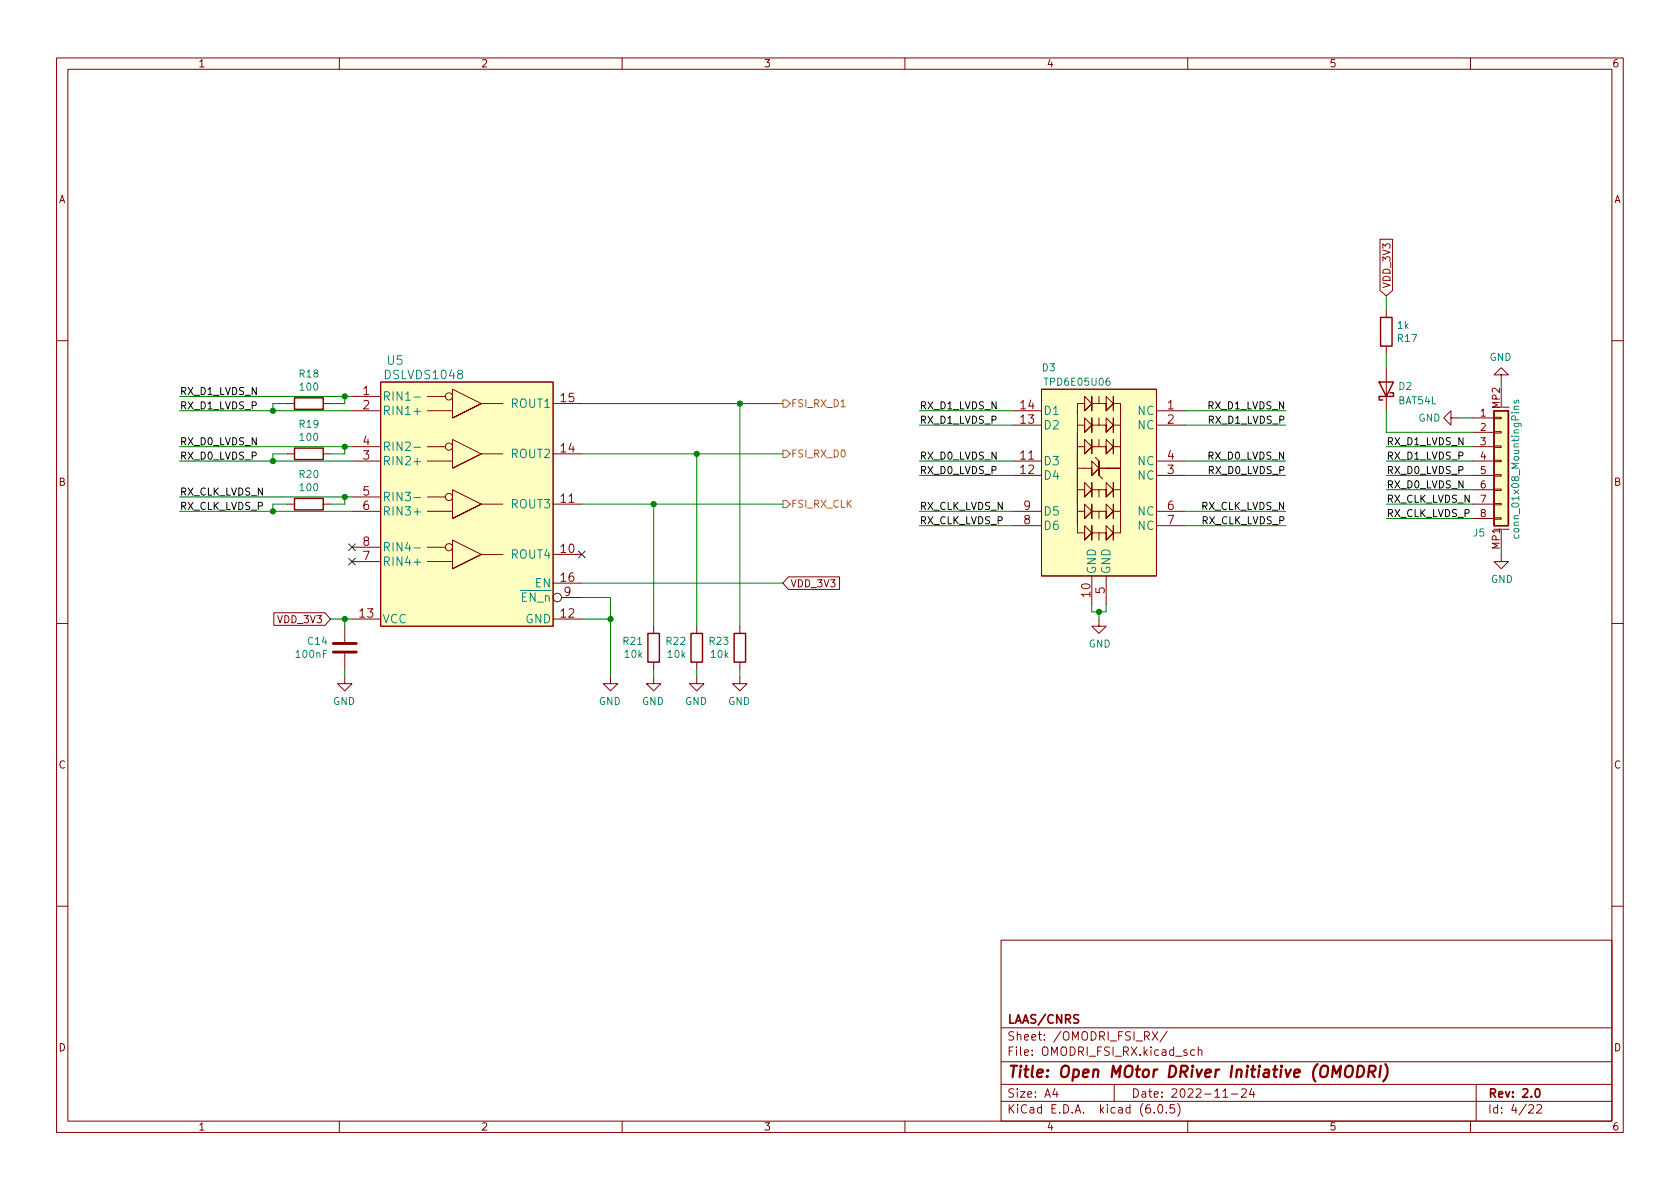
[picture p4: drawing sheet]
<svg xmlns="http://www.w3.org/2000/svg" width="297mm" height="210mm" viewBox="0 0 297 210" stroke-linecap="round" stroke-linejoin="round" font-family="sans-serif">
<g fill="none" stroke="#840000" stroke-width=".18">
<path d="M10 10.2h277v190.1h-277zM12 12.2h273v186.1h-273zM60 10.2v2M110 10.2v2M160 10.2v2M210 10.2v2M260 10.2v2M244 42.3h2.2v9.1l-1.1 .9-1.1-.9zM245.1 54.9v1.2M10 60.2h2M50.8 71.4h1.3M57.1 71.4h1.3"/>
<path d="M62.2 72.6h5.1M62.2 79h5.1M62.2 70.1h5.1M67.3 67.6h30.5v43.1h-30.5zM75.6 72.6h4.4M75.6 79h3.1M75.6 70.1h3.1M88.9 71.4h-3.8l-5.1 2.5 5.1-2.5-5.1-2.6v5.1M97.8 71.4h5.1M179.1 72.6h5M179.1 75.2h5M184.1 68.8h20.4v33h-20.4z"/>
<path d="M190.5 79h1.3v1.3l1.2-1.3-1.2 1.3v-2.6l1.2 1.3v1.3v-2.6v1.3h1.3M190.5 75.2h1.3v1.2l1.2-1.2-1.2 1.2v-2.5l1.2 1.3v1.2v-2.5v1.3h1.3M194.3 71.4h-1.3v-1.3v2.5v-1.2l-1.2-1.3v2.5l1.2-1.2-1.2 1.2v-1.2h-1.3v21.6M194.3 71.4h1.3v1.2l1.2-1.2-1.2 1.2v-2.5l1.2 1.3v1.2v-2.5v1.3h1.3v22.8h-1.3v-1.2v2.5v-1.3l-1.2-1.2v2.5l1.2-1.3-1.2 1.3v-1.3h-1.3M194.3 79h1.3v1.3l1.2-1.3-1.2 1.3v-2.6l1.2 1.3v1.3v-2.6v1.3h1.3M194.3 75.2h1.3v1.2l1.2-1.2-1.2 1.2v-2.5l1.2 1.3v1.2v-2.5v1.3h1.3M194.3 70.1v1.3M194.3 73.9v1.3M194.3 77.7v1.3M204.5 72.6h5M204.5 75.2h5M245.1 61.2v1.3"/>
<path d="M245.1 65v7.6M256.5 73.9v-1.3l-1.2 1.3 1.2 1.3v-1.3h1.3M260.3 79h3.9M260.3 73.9h3.9M260.3 76.4h3.9M264.2 78.9h1.2v.2h-1.2zM264.2 76.3h1.2v.3h-1.2zM264.2 73.8h1.2v.2h-1.2zM264.2 72h2.6M265.4 66.3h1.3l-1.3-1.3-1.2 1.3h1.2v1.3M265.4 68.8v3.1M285 60.2h2"/>
<path d="M50.8 80.3h1.3M50.8 89.1h1.3M57.1 80.3h1.3M57.1 89.1h1.3M62.2 99.3h5.1M62.2 90.4h5.1M62.2 81.5h5.1M62.2 96.8h5.1M62.2 87.9h5.1M75.6 99.3h4.4M75.6 90.4h4.4M75.6 81.5h4.4"/>
<path d="M75.6 96.8h3.1M75.6 87.9h3.1M88.9 98h-3.8l-5.1 2.6 5.1-2.6-5.1-2.5v5.1M88.9 89.1h-3.8l-5.1 2.6 5.1-2.6-5.1-2.5v5.1M88.9 80.3h-3.8l-5.1 2.5 5.1-2.5-5.1-2.6v5.1M97.8 80.3h5.1M97.8 98h5.1M97.8 89.1h5.1M179.1 90.4h5M179.1 81.5h5M179.1 84.1h5M179.1 93h5"/>
<path d="M190.5 90.4h1.3v1.3l1.2-1.3-1.2 1.3v-2.6l1.2 1.3v1.3v-2.6v1.3h1.3M190.5 86.6h1.3v1.3l1.2-1.3-1.2 1.3v-2.6l1.2 1.3v1.3v-2.6v1.3h1.3M193.7 80.9l.6 .6M194.3 82.8h3.8h-3.8v-1.3v2.6v-1.3l-1.3-1.3v2.6l1.3-1.3-1.3 1.3v-1.3h-2.5v11.4h1.3v1.3l1.2-1.3-1.2 1.3v-2.5l1.2 1.2v1.3v-2.5v1.2h1.3M194.3 90.4h1.3v1.3l1.2-1.3-1.2 1.3v-2.6l1.2 1.3v1.3v-2.6v1.3h1.3M194.3 86.6h1.3v1.3l1.2-1.3-1.2 1.3v-2.6l1.2 1.3v1.3v-2.6v1.3h1.3M194.3 84.1l.6 .6M194.3 86.6v1.3M194.3 90.4v1.3M194.3 94.2v1.3M204.5 90.4h5M204.5 81.5h5"/>
<path d="M204.5 84.1h5M204.5 93h5M260.3 81.5h3.9M260.3 89.1h3.9M260.3 84.1h3.9M260.3 86.6h3.9M260.3 91.7h3.9M264.2 91.6h1.2v.2h-1.2zM264.2 89h1.2v.3h-1.2zM264.2 86.5h1.2v.2h-1.2zM264.2 83.9h1.2v.3h-1.2zM264.2 81.4h1.2v.3h-1.2z"/>
<path d="M264.2 93.6h2.6M265.4 98v1.3h1.3l-1.3 1.3-1.2-1.3h1.2M265.4 93.7v3.1M10 110.2h2M48.4 108.4h9.1l.9 1.1-.9 1.1h-9.1zM61 119.6v1.3h-1.3l1.3 1.3 1.2-1.3h-1.2M61 110.7v2.8M61 115.6v2.8M62.2 109.5h5.1M97.8 109.5h5.1M97.8 103.1h5.1M99.3 105.7h3.6"/>
<path d="M107.9 119.6v1.3h-1.2l1.2 1.3 1.3-1.3h-1.3M115.6 119.6v1.3h-1.3l1.3 1.3 1.2-1.3h-1.2M115.6 110.7v1.3M115.6 117.1v1.3M123.2 119.6v1.3h-1.3l1.3 1.3 1.3-1.3h-1.3M123.2 110.7v1.3M123.2 117.1v1.3M130.8 119.6v1.3h-1.3l1.3 1.3 1.3-1.3h-1.3M130.8 110.7v1.3M130.8 117.1v1.3M139.4 102h9v2.2h-9l-1-1.1zM193 101.8v5.1"/>
<path d="M194.3 109.5v1.2h1.3l-1.3 1.3-1.3-1.3h1.3M195.6 101.8v5.1M285 110.2h2M10 160.2h2M177 166.3h108v32h-108zM285 160.2h2M60 198.3v2M110 198.3v2M160 198.3v2M177 194.8h108M177 191.8h108M177 187.8h108"/>
<path d="M177 181.8h108M186.5 192.5l-.4 1h1M186.9 193v1M197 191.8v3M203.7 182.4l1 1.5M204.1 196.7v.1M204.7 182.4l-1 1.5M204.9 195.4l.2-.1a.81 .81 0 0 1 .6 .7 .81 .81 0 0 1-.3 .8h-.2a.81 .81 0 0 1-.6-.6 .81 .81 0 0 1 .3-.8zM206.2 196.7v.1M206.4 182.4l-1.3 1.9M207.6 195.3h-.7v.7l.2-.1 .5 .1 .1 .2-.1 .5-.2 .1-.5-.1M208.2 195.1a1.72 1.72 0 0 1 0 2.3"/>
<path d="M210 198.3v2M211.2 185.7l-.4-.1-.3 .3v.4l.1 .3h.6M211.9 185.8l.2-.2 .3 .1 .1 .9M211.9 185.1v1.5M216.2 194h.9M217.7 193.5h1.2M219.5 192.7l.6-.2 .2 .2 .1 .3-1 1h1M221.3 192.5l-.4 1h1M221.6 193v1M260 198.3v2M261 191.8v6.5M270.3 195.5l.6-.2 .2 .2 .1 .3-1 1h1"/>
<path d="M271.7 195.5l.6-.2 .2 .2 .1 .3-.9 1h.9"/>
<circle cx="79.4" cy="79" r=".63"/>
<circle cx="79.4" cy="70.1" r=".63"/>
<circle cx="79.4" cy="96.8" r=".63"/>
<circle cx="79.4" cy="87.9" r=".63"/>
<circle cx="98.5" cy="105.7" r=".75"/>
</g>
<path d="M271.6 192.6l.2-.1a.82 .82 0 0 1 .6 .7 .82 .82 0 0 1-.3 .8h-.2a.81 .81 0 0 1-.6-.6 .81 .81 0 0 1 .3-.8z" fill="none" stroke="#840000" stroke-width=".3"/>
<path d="M238 188.7a.69 .69 0 0 1 1.2 0 1.47 1.47 0 0 1-.6 1.8l-.6-.1a1.5 1.5 0 0 1 0-1.7zM240.1 188.5h.5a1.08 1.08 0 0 1 .6 1 1.08 1.08 0 0 1-.8 1h-.5zM242 189.5h.8a.55 .55 0 0 0 .4-.5 .55 .55 0 0 0-.3-.5h-.8l-.2 2M242.5 189.5l.5 1M244.1 188.5l-.2 2M244.9 188.2a2.32 2.32 0 0 1-.3 3" fill="none" stroke="#840000" stroke-width=".4"/>
<path d="M244.1 56.1h2v5.1h-2zM52.1 70.4h5v2h-5zM52.1 79.2h5v2.1h-5zM243.8 67.6h2.6l-1.3 2.5zM245.7 69.5h.7v.6h-2.6v.6h.7M264.2 72.6h2.5v20.4h-2.5zM52.1 88.1h5v2.1h-5zM114.6 112h2v5.1h-2zM122.2 112h2v5.1h-2zM129.8 112h2v5.1h-2z" fill="none" stroke="#840000" stroke-width=".25"/>
<g fill="#ffffc2" stroke="#ffffc2" stroke-width=".18">
<path d="M67.3 67.6h30.5v43.1h-30.5z"/>
<path d="M184.1 68.8h20.4v33h-20.4z"/>
<path d="M264.2 72.6h2.5v20.4h-2.5z"/>
</g>
<path d="M73.2 70.2h1.1M73.2 72.7h1.1M73.2 79.1h1.1M267.7 72.4h.8M267.8 70.8l-.1 .3 .2 .2 .2-.1 .1-.4h.3v.5M268.5 71.8l-.7 .1-.1 .3 .1 .2M73.2 81.6h1.1M73.2 88h1.1M73.2 90.5h1.1M73.2 99.4h1.1M73.2 96.9h1.1M267.8 94.6l-.1 .3 .2 .3 .6-.1v-.5" fill="none" stroke="#008484" stroke-width=".18"/>
<path d="M58.9 115.3h4.1M58.9 113.8h4.1" fill="none" stroke="#840000" stroke-width=".51"/>
<path d="M138.4 70.7h.7l.6 .7-.6 .6h-.7zM138.4 79.6h.7l.6 .7-.6 .6h-.7zM138.4 88.5h.7l.6 .6-.6 .7h-.7z" fill="none" stroke="#848400" stroke-width=".18"/>
<g fill="none" stroke="#008400" stroke-width=".18">
<path d="M245.1 52.3v2.6M31.7 79h30.5M31.7 72.6h30.5M31.7 70.1h30.5M50.8 71.4h-2.5v1.2M61 79v1.3h-2.6M61 70.1v1.3h-2.6M102.9 71.4h35.5M130.8 71.4v39.3M162.6 75.2h16.5M162.6 72.6h16.5M209.5 75.2h17.8"/>
<path d="M209.5 72.6h17.8M245.1 62.5v2.5M245.1 72.6v3.8h15.2M245.1 79h15.2M257.8 73.9h2.5M265.4 67.6v1.2M31.7 81.5h30.5M31.7 90.4h30.5M31.7 87.9h30.5M50.8 80.3h-2.5v1.2M50.8 89.1h-2.5v1.3M61 87.9v1.2h-2.6"/>
<path d="M102.9 80.3h35.5M102.9 89.1h35.5M115.6 89.1v21.6M123.2 80.3v30.4M162.6 81.5h16.5M162.6 84.1h16.5M162.6 93h16.5M162.6 90.4h16.5M209.5 81.5h17.8M209.5 84.1h17.8M209.5 93h17.8M209.5 90.4h17.8"/>
<path d="M245.1 81.5h15.2M245.1 84.1h15.2M245.1 91.7h15.2M245.1 86.6h15.2M245.1 89.1h15.2M265.4 96.8v1.2M58.4 109.5h3.8M61 109.5v1.2M61 118.4v1.2M102.9 105.7h5v13.9M102.9 109.5h5M102.9 103.1h35.5"/>
<path d="M115.6 118.4v1.2M123.2 118.4v1.2M130.8 118.4v1.2M193 106.9v1.3h2.6v-1.3M194.3 108.2v1.3"/>
</g>
<path d="M61.6 96.2l1.2 1.2M61.6 98.7l1.2 1.2M62.8 96.2l-1.2 1.2M62.8 98.7l-1.2 1.2M102.3 97.4l1.2 1.2M103.5 97.4l-1.2 1.2" fill="none" stroke="#000084" stroke-width=".18"/>
<g fill="#008400" stroke="#008400" stroke-width=".18">
<circle cx="61" cy="87.9" r=".46"/>
<circle cx="107.9" cy="109.5" r=".46"/>
<circle cx="61" cy="109.5" r=".46"/>
<circle cx="115.6" cy="89.1" r=".46"/>
<circle cx="123.2" cy="80.3" r=".46"/>
<circle cx="130.8" cy="71.4" r=".46"/>
<circle cx="194.3" cy="108.2" r=".46"/>
<circle cx="61" cy="70.1" r=".46"/>
<circle cx="48.3" cy="81.5" r=".46"/>
<circle cx="48.3" cy="90.4" r=".46"/>
<circle cx="48.3" cy="72.6" r=".46"/>
<circle cx="61" cy="79" r=".46"/>
</g>
<text font-size="2.8" fill="#840000" x="178" y="190.6">Title: Open MOtor DRiver Initiative (OMODRI)</text>
<g font-size="2.1" fill="#008484">
<text x="68.5" y="64.5">U5</text>
<text x="67.6" y="70.8">RIN1-</text>
<text x="68.3" y="67.1">DSLVDS1048</text>
<text x="67.6" y="73.4">RIN1+</text>
<text x="90.5" y="72.1">ROUT1</text>
<text x="184.4" y="75.9">D2</text>
<text x="184.4" y="73.4">D1</text>
<text x="201.2" y="73.4">NC</text>
<text x="201.2" y="75.9">NC</text>
<text x="67.6" y="82.3">RIN2+</text>
<text x="67.6" y="79.7">RIN2-</text>
<text x="90.5" y="81">ROUT2</text>
<text x="184.4" y="82.3">D3</text>
<text x="201.2" y="82.3">NC</text>
<text x="67.6" y="88.6">RIN3-</text>
<text x="90.5" y="89.9">ROUT3</text>
<text x="184.4" y="84.8">D4</text>
<text x="201.2" y="84.8">NC</text>
<text x="67.6" y="91.2">RIN3+</text>
<text x="184.4" y="93.7">D6</text>
<text x="184.4" y="91.2">D5</text>
<text x="201.2" y="91.2">NC</text>
<text x="201.2" y="93.7">NC</text>
<text x="67.6" y="100.1">RIN4+</text>
<text x="67.6" y="97.5">RIN4-</text>
<text x="90.5" y="98.8">ROUT4</text>
<text x="193.8" y="101.6" transform="rotate(-90 193.8 101.6)">GND</text>
<text x="196.3" y="101.6" transform="rotate(-90 196.3 101.6)">GND</text>
<text x="90.6" y="106.4">~{EN_n}</text>
<text x="94.6" y="103.9">EN</text>
<text x="67.6" y="110.2">VCC</text>
<text x="92.9" y="110.2">GND</text>
</g>
<g font-size="2.1" fill="#840000">
<text x="64.2" y="69.8">1</text>
<text x="99.2" y="71.1">15</text>
<text x="64.2" y="72.4">2</text>
<text x="180.4" y="74.9">13</text>
<text x="180.4" y="72.4">14</text>
<text x="206.4" y="72.4">1</text>
<text x="206.4" y="74.9">2</text>
<text x="64.2" y="81.3">3</text>
<text x="64.2" y="78.7">4</text>
<text x="99.2" y="80">14</text>
<text x="180.4" y="81.3">11</text>
<text x="180.4" y="83.8">12</text>
<text x="206.4" y="83.8">3</text>
<text x="206.4" y="81.3">4</text>
<text x="64.2" y="87.6">5</text>
<text x="99.2" y="88.9">11</text>
<text x="64.2" y="90.2">6</text>
<text x="181" y="92.7">8</text>
<text x="181" y="90.2">9</text>
<text x="206.4" y="90.2">6</text>
<text x="206.4" y="92.7">7</text>
<text x="64.2" y="99.1">7</text>
<text x="64.2" y="96.5">8</text>
<text x="99.2" y="97.8">10</text>
<text x="99.2" y="102.9">16</text>
<text x="99.7" y="105.4">9</text>
<text x="192.8" y="105.5" transform="rotate(-90 192.8 105.5)">10</text>
<text x="195.3" y="105" transform="rotate(-90 195.3 105)">5</text>
<text x="63.6" y="109.2">13</text>
<text x="99.2" y="109.2">12</text>
<text x="178" y="184">Sheet: /OMODRI_FSI_RX/</text>
<text x="178" y="181">LAAS/CNRS</text>
<text x="178" y="186.7">File: OMODRI_FSI_RX.kicad_sch</text>
<text x="178" y="196.9">KiCad E.D.A. kicad (6.0.5)</text>
<text x="178" y="194.1">Size: A4</text>
<text x="200" y="194.1">Date: 2022-11-24</text>
<text x="263" y="194.1">Rev: 2.0</text>
<text x="263" y="196.9">Id: 4/22</text>
</g>
<g font-size="1.8" fill="#840000">
<text x="35" y="11.9">1</text>
<text x="85" y="11.9">2</text>
<text x="135" y="11.9">3</text>
<text x="185" y="11.9">4</text>
<text x="235" y="11.9">5</text>
<text x="285" y="11.9">6</text>
<text x="10.3" y="35.9">A</text>
<text x="285.3" y="35.9">A</text>
<text x="245.8" y="51" transform="rotate(-90 245.8 51)">VDD_3V3</text>
<text x="261.8" y="73.7">1</text>
<text x="261.8" y="76.2">2</text>
<text x="265.2" y="72.2" transform="rotate(-90 265.2 72.2)">MP2</text>
<text x="261.8" y="78.7">3</text>
<text x="261.8" y="81.3">4</text>
<text x="261.8" y="83.8">5</text>
<text x="10.3" y="85.9">B</text>
<text x="261.8" y="86.4">6</text>
<text x="261.8" y="88.9">7</text>
<text x="285.3" y="85.9">B</text>
<text x="261.8" y="91.4">8</text>
<text x="265.2" y="97.1" transform="rotate(-90 265.2 97.1)">MP1</text>
<text x="139.7" y="103.8">VDD_3V3</text>
<text x="49.3" y="110.2">VDD_3V3</text>
<text x="10.3" y="135.9">C</text>
<text x="285.3" y="135.9">C</text>
<text x="10.3" y="185.9">D</text>
<text x="285.3" y="185.9">D</text>
<text x="35" y="199.9">1</text>
<text x="85" y="199.9">2</text>
<text x="135" y="199.9">3</text>
<text x="185" y="199.9">4</text>
<text x="235" y="199.9">5</text>
<text x="285" y="199.9">6</text>
</g>
<g font-size="1.8" fill="#008484">
<text x="247.1" y="58.2">1k</text>
<text x="184.3" y="65.7">D3</text>
<text x="247.2" y="60.5">R17</text>
<text x="263.3" y="63.8">GND</text>
<text x="53" y="66.7">R18</text>
<text x="53.1" y="69.1">100</text>
<text x="185" y="68.2">TPD6E05U06</text>
<text x="247.3" y="71.5">BAT54L</text>
<text x="247.3" y="68.9">D2</text>
<text x="53" y="75.6">R19</text>
<text x="53.1" y="77.9">100</text>
<text x="250.8" y="74.5">GND</text>
<text x="53" y="84.5">R20</text>
<text x="53.1" y="86.8">100</text>
<text x="260.5" y="94.9">J5</text>
<text x="268.6" y="94.4" transform="rotate(-90 268.6 94.4)">conn_01x08_MountingPins</text>
<text x="263.6" y="103.1">GND</text>
<text x="52.5" y="116.3">100nF</text>
<text x="54.5" y="114">C14</text>
<text x="110.2" y="114">R21</text>
<text x="110.5" y="116.3">10k</text>
<text x="117.9" y="114">R22</text>
<text x="118.1" y="116.3">10k</text>
<text x="125.5" y="114">R23</text>
<text x="125.8" y="116.3">10k</text>
<text x="192.5" y="114.5">GND</text>
<text x="58.9" y="124.7">GND</text>
<text x="105.9" y="124.7">GND</text>
<text x="113.5" y="124.7">GND</text>
<text x="121.1" y="124.7">GND</text>
<text x="128.7" y="124.7">GND</text>
</g>
<g font-size="1.8">
<text x="31.7" y="69.8">RX_D1_LVDS_N</text>
<text x="31.7" y="72.4">RX_D1_LVDS_P</text>
<text x="162.6" y="72.4">RX_D1_LVDS_N</text>
<text x="162.6" y="74.9">RX_D1_LVDS_P</text>
<text x="213.7" y="72.4">RX_D1_LVDS_N</text>
<text x="213.8" y="74.9">RX_D1_LVDS_P</text>
<text x="31.7" y="81.3">RX_D0_LVDS_P</text>
<text x="31.7" y="78.7">RX_D0_LVDS_N</text>
<text x="162.6" y="81.3">RX_D0_LVDS_N</text>
<text x="162.6" y="83.8">RX_D0_LVDS_P</text>
<text x="213.7" y="81.3">RX_D0_LVDS_N</text>
<text x="213.8" y="83.8">RX_D0_LVDS_P</text>
<text x="245.1" y="81.3">RX_D1_LVDS_P</text>
<text x="245.1" y="83.8">RX_D0_LVDS_P</text>
<text x="245.1" y="78.7">RX_D1_LVDS_N</text>
<text x="31.7" y="87.6">RX_CLK_LVDS_N</text>
<text x="245.1" y="88.9">RX_CLK_LVDS_N</text>
<text x="245.1" y="86.3">RX_D0_LVDS_N</text>
<text x="31.7" y="90.2">RX_CLK_LVDS_P</text>
<text x="162.6" y="92.7">RX_CLK_LVDS_P</text>
<text x="162.6" y="90.2">RX_CLK_LVDS_N</text>
<text x="212.3" y="90.2">RX_CLK_LVDS_N</text>
<text x="212.4" y="92.7">RX_CLK_LVDS_P</text>
<text x="245.1" y="91.4">RX_CLK_LVDS_P</text>
</g>
<g font-size="1.8" fill="#848400">
<text x="139.8" y="72">FSI_RX_D1</text>
<text x="139.8" y="80.9">FSI_RX_D0</text>
<text x="139.8" y="89.8">FSI_RX_CLK</text>
</g>
</svg>
